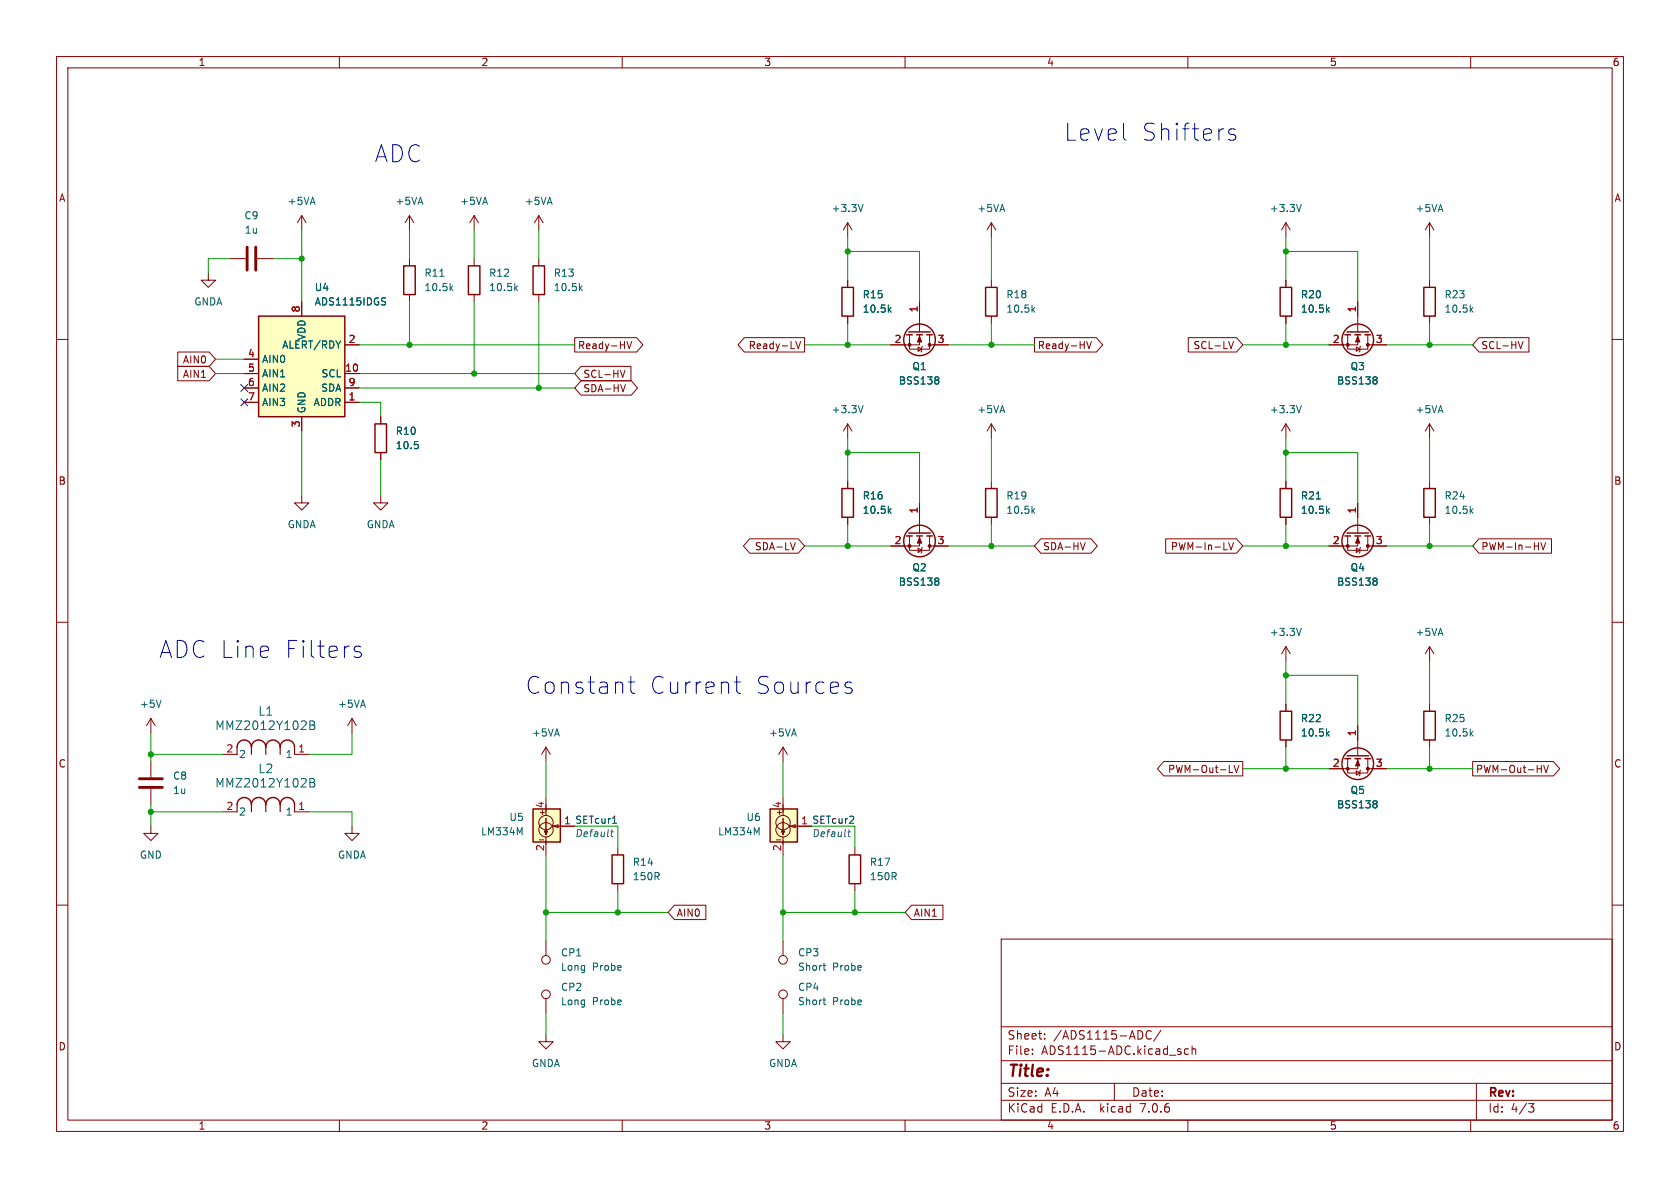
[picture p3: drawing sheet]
<svg xmlns="http://www.w3.org/2000/svg" width="297mm" height="210mm" viewBox="0 0 297 210" stroke-linecap="round" stroke-linejoin="round" font-family="sans-serif">
<g fill="none" stroke="#840000" stroke-width=".18">
<path d="M10 10h277v190h-277zM12 12h273v186h-273zM60 10v2M110 10v2M160 10v2M210 10v2M260 10v2M53.3 38.1l-.7 1.3M53.3 38.1v2.5M53.3 38.1l.8 1.3M72.4 38.1l-.8 1.3M72.4 38.1v2.5"/>
<path d="M72.4 38.1l.8 1.3M83.8 38.1l-.7 1.3M83.8 38.1v2.5M83.8 38.1l.8 1.3M95.2 38.1l-.7 1.3M95.2 38.1v2.5M95.2 38.1l.8 1.3M149.9 39.4v2.5M149.9 39.4l-.8 1.2M149.9 39.4l.7 1.2M175.3 39.4v2.5M175.3 39.4l-.8 1.2"/>
<path d="M175.3 39.4l.7 1.2M227.3 39.4v2.5M227.3 39.4l-.7 1.2M227.3 39.4l.8 1.2M252.7 39.4v2.5M252.7 39.4l-.7 1.2M252.7 39.4l.8 1.2M10 60h2M36.8 48.3v1.2h1.3l-1.3 1.3-1.2-1.3h1.2M40.6 45.7h2.8M45.5 45.7h2.8M53.3 53.3v2.6"/>
<path d="M72.4 45.7v1.3M72.4 52.1v1.2M83.8 45.7v1.3M83.8 52.1v1.2M95.2 45.7v1.3M95.2 52.1v1.2M101.6 59.7h10.9l1.2 1.3-1.2 1.2h-10.9zM131.6 59.7h10.6v2.5h-10.6l-1.1-1.2zM149.9 49.5v1.3M149.9 55.9v1.3M160.8 59.2v2.5h3.5v-2.5M162.6 59.2v1.8h-5.1"/>
<path d="M162.6 53.3v5.4M175.3 49.5v1.3M175.3 55.9v1.3M182.9 59.7h10.9l1.1 1.3-1.1 1.2h-10.9zM210.1 59.7h8.5l1.1 1.3-1.1 1.2h-8.5zM227.3 49.5v1.3M227.3 55.9v1.3M238.3 59.2v2.5h3.5v-2.5M240 59.2v1.8h-5.1M240 53.3v5.4M252.7 49.5v1.3M252.7 55.9v1.3"/>
<path d="M261.5 59.7h8.8v2.5h-8.8l-1.2-1.2zM285 60h2M31.4 62.2h5.6l1.1 1.3-1.1 1.3h-5.6zM31.4 64.8h5.6l1.1 1.2-1.1 1.3h-5.6zM43.2 71.1h2.5M43.2 66h2.5M43.2 63.5h2.5M43.2 68.6h2.5M53.3 73.7v2.5M61 61h2.5M61 71.1h2.5M61 66h2.5"/>
<path d="M61 68.6h2.5M67.3 73.7v1.2M102.7 64.8h8.8v2.5h-8.8l-1.1-1.3zM102.7 67.3h8.9l1.1 1.3-1.1 1.3h-8.9l-1.1-1.3zM110.5 65.4l-.4 1.3M110.6 68l-.5 1.3M110.8 60.4l.4 1.2 .5-1.2M140.7 60.4l.4 1.2 .4-1.2M149.9 74.9l-.8 1.3M149.9 74.9v2.6M149.9 74.9l.7 1.3M162.3 61.3l.6 .4-.6 .4z"/>
<path d="M163.1 61.2l-.2 .1v.8l-.1 .1M164.3 61h3.3M175.3 74.9v2.6M175.3 74.9l-.8 1.3M175.3 74.9l.7 1.3M192.1 60.4l.4 1.2 .5-1.2M218.1 60.4l-.5 1.2M227.3 74.9v2.6M227.3 74.9l-.7 1.3M227.3 74.9l.8 1.3M239.8 61.3l.6 .4-.6 .4zM240.5 61.2l-.1 .1v.8l-.1 .1"/>
<path d="M241.8 61h3.3M252.7 74.9v2.6M252.7 74.9l-.7 1.3M252.7 74.9l.8 1.3M269.3 60.4l-.5 1.2M53.3 87.6v1.3h1.3l-1.3 1.3-1.2-1.3h1.2M67.3 87.6v1.3h1.3l-1.3 1.3-1.3-1.3h1.3M67.3 80v1.3M132.5 95.2h8.6l1.1 1.3-1.1 1.3h-8.6l-1.1-1.3zM140.6 95.9l-.4 1.3M149.9 85.1v1.3M149.9 91.4v1.3"/>
<path d="M160.8 94.7v2.6h3.5v-2.6M162.3 96.9l.6 .4-.6 .4zM162.6 94.7v1.8h-5.1M162.6 88.9v5.3M163.1 96.8l-.2 .1v.8l-.1 .1M164.3 96.5h3.3M175.3 85.1v1.3M175.3 91.4v1.3M184 95.2h8.9l1.1 1.3-1.1 1.3h-8.9l-1.1-1.3zM191.8 95.9l-.4 1.3M206.1 95.2h12.5l1.1 1.3-1.1 1.3h-12.5zM216.4 97.2h.6"/>
<path d="M217.2 95.9l.4 1.3 .5-1.3M227.3 85.1v1.3M227.3 91.4v1.3M238.3 94.7v2.6h3.5v-2.6M239.8 96.9l.6 .4-.6 .4zM240 94.7v1.8h-5.1M240 88.9v5.3M240.5 96.8l-.1 .1v.8l-.1 .1M241.8 96.5h3.3M252.7 85.1v1.3M252.7 91.4v1.3M261.5 95.2h12.8v2.6h-12.8l-1.2-1.3z"/>
<path d="M271.3 96.5h.7M272 95.9v1.3M272.4 95.9l.4 1.3 .4-1.3M10 110h2M227.3 114.3v2.5M227.3 114.3l-.7 1.3M227.3 114.3l.8 1.3M252.7 114.3l-.7 1.3M252.7 114.3v2.5M252.7 114.3l.8 1.3M285 110h2M26.7 127l-.8 1.3"/>
<path d="M26.7 127v2.5M26.7 134.6v2.8M26.7 139.4v2.8M26.7 127l.7 1.3M39.4 133.4h2.5M52.1 133.4h2.5M62.2 127l-.7 1.3M62.2 127v2.5M62.2 127l.8 1.3M96.5 132.1v2.5M96.5 132.1l-.7 1.3M96.5 132.1l.8 1.3"/>
<path d="M138.4 132.1l-.7 1.3M138.4 132.1v2.5M138.4 132.1l.8 1.3M205.7 134.6h14v2.6h-14l-1.1-1.3zM217.3 136.6h.6M218.2 135.3l.4 1.3 .4-1.3M227.3 124.5v1.2M227.3 130.8v1.3M238.3 134.1v2.6h3.5v-2.6M239.8 136.3l.6 .4-.6 .3zM240 134.1v1.8h-5.1M240 128.3v5.3"/>
<path d="M240.5 136.1l-.1 .2v.7l-.1 .2M241.8 135.9h3.3M252.7 124.5v1.2M252.7 130.8v1.3M260.3 134.6h14.3l1.1 1.3-1.1 1.3h-14.3zM271.8 135.9h.7M272.5 135.3v1.3M272.9 135.3l.4 1.3 .4-1.3M10 160h2M26.7 146.1v1.2h1.2l-1.2 1.3-1.3-1.3h1.3M39.4 143.5h2.5M52.1 143.5h2.5"/>
<path d="M62.2 146.1v1.2h1.3l-1.3 1.3-1.2-1.3h1.2M95.4 148.5h.7M95.5 143.6h.8M95.9 143.3v.7M96.5 141v3.1M96.5 148v3.1M97.8 146.1l.9-.3v.5zM97.8 146.1h3.8M109.2 149.9v1.2M109.2 156.2v1.3M137.3 148.5h.7M137.4 143.6h.8"/>
<path d="M137.8 143.3v.7M138.4 141v3.1M138.4 148v3.1M139.7 146.1l.9-.3v.5zM139.7 146.1h3.8M151.1 149.9v1.2M151.1 156.2v1.3M285 160h2M96.5 166.4v2.5M96.5 176.5v2.6M119.2 160h5.6v2.6h-5.6l-1.1-1.3zM138.4 166.4v2.5"/>
<path d="M138.4 176.5v2.6M161.1 160h5.6v2.6h-5.6l-1.1-1.3zM177 166h108v32h-108zM60 198v2M96.5 182.9v1.3h1.3l-1.3 1.2-1.3-1.2h1.3M110 198v2M138.4 182.9v1.3h1.3l-1.3 1.2-1.2-1.2h1.2M160 198v2M177 194.5h108M177 191.5h108M177 187.5h108M177 181.5h108"/>
<path d="M182.5 186.3v.1M182.5 185.5v.1M184.7 183.6v.1M184.7 182.8v.1M197 191.5v3M203.5 182.3a.6 .6 0 0 0-.7 0 .6 .6 0 0 0-.2 .8 .56 .56 0 0 0 .3 .5 .56 .56 0 0 0 .6 0M205.2 182.1l-1.2 2M208.4 185.9l.3 .1 .1 .2-.2 .2h-.3M208.4 185.4l.3 .1M210 198v2M210.1 185.5l-.4-.1-.3 .3v.4l.1 .2h.6M210.7 185.5l.3-.1 .3 .1 .1 .9"/>
<path d="M210.7 184.9v1.5M260 198v2M261 191.5v6.5M270.2 195.1h1l-.5 .6 .4 .1 .1 .5-.3 .3h-.4"/>
<circle cx="96.5" cy="145.4" r="1.27"/>
<circle cx="96.5" cy="146.7" r="1.27"/>
<circle cx="138.4" cy="145.4" r="1.27"/>
<circle cx="138.4" cy="146.7" r="1.27"/>
<circle cx="96.5" cy="169.7" r=".76"/>
<circle cx="96.5" cy="175.8" r=".76"/>
<circle cx="138.4" cy="169.7" r=".76"/>
<circle cx="138.4" cy="175.8" r=".76"/>
</g>
<g fill="#ffffc2" stroke="#ffffc2" stroke-width=".18">
<path d="M94.2 143h4.9v5.8h-4.9z"/>
<path d="M136.1 143h4.9v5.8h-4.9z"/>
<path d="M45.7 55.9h15.3v17.8h-15.3z"/>
</g>
<g fill="none" stroke="#840000" stroke-width=".25">
<path d="M45.7 55.9h15.3v17.8h-15.3zM71.4 47h2v5.1h-2zM82.8 47h2v5.1h-2zM94.2 47h2.1v5.1h-2.1zM148.8 50.8h2.1v5.1h-2.1zM160.3 59.2h1M160.7 58.7h3.8M162.1 59.2h1M163.8 59.2h1M174.2 50.8h2.1v5.1h-2.1zM226.3 50.8h2v5.1h-2zM237.7 59.2h1.1"/>
<path d="M238.1 58.7h3.8M239.5 59.2h1M241.3 59.2h1M251.7 50.8h2v5.1h-2zM66.3 74.9h2v5.1h-2zM148.8 86.4h2.1v5h-2.1zM160.3 94.7h1M160.7 94.2h3.8M162.1 94.7h1M163.8 94.7h1M174.2 86.4h2.1v5h-2.1zM226.3 86.4h2v5h-2z"/>
<path d="M237.7 94.7h1.1M238.1 94.2h3.8M239.5 94.7h1M241.3 94.7h1M251.7 86.4h2v5h-2zM41.9 132.1a1.27 1.27 0 0 1 1.3-1.3 1.27 1.27 0 0 1 1.2 1.3 1.27 1.27 0 0 1 1.3-1.3 1.27 1.27 0 0 1 1.3 1.3 1.27 1.27 0 0 1 1.3-1.3 1.27 1.27 0 0 1 1.2 1.3 1.27 1.27 0 0 1 1.3-1.3 1.27 1.27 0 0 1 1.3 1.3M226.3 125.7h2v5.1h-2zM237.7 134.1h1.1M238.1 133.6h3.8M239.5 134.1h1M241.3 134.1h1M251.7 125.7h2v5.1h-2z"/>
<path d="M41.9 142.2a1.27 1.27 0 0 1 1.3-1.2 1.27 1.27 0 0 1 1.2 1.2 1.27 1.27 0 0 1 1.3-1.2 1.27 1.27 0 0 1 1.3 1.2 1.27 1.27 0 0 1 1.3-1.2 1.27 1.27 0 0 1 1.2 1.2 1.27 1.27 0 0 1 1.3-1.2 1.27 1.27 0 0 1 1.3 1.2M94.2 143h4.9v5.8h-4.9zM96.3 146.9h.5l-.3 .5zM96.5 144.7v2.7M108.2 151.1h2v5.1h-2zM136.1 143h4.9v5.8h-4.9zM138.2 146.9h.5l-.3 .5zM138.4 144.7v2.7M150.1 151.1h2v5.1h-2z"/>
<circle cx="162.6" cy="60.1" r="2.79"/>
<circle cx="240" cy="60.1" r="2.79"/>
<circle cx="162.6" cy="95.6" r="2.79"/>
<circle cx="240" cy="95.6" r="2.79"/>
<circle cx="240" cy="135" r="2.79"/>
</g>
<g fill="#840000" stroke="#840000" stroke-width=".18">
<path d="M240 59.4l.4 1.1h-.8z"/>
<path d="M162.6 95l.3 1h-.7z"/>
<path d="M162.6 59.4l.3 1.1h-.7z"/>
<path d="M240 95l.4 1h-.8z"/>
<path d="M240 134.4l.4 1h-.8z"/>
<circle cx="238.3" cy="61" r=".25"/>
<circle cx="241.8" cy="61" r=".25"/>
<circle cx="160.8" cy="96.5" r=".25"/>
<circle cx="164.3" cy="96.5" r=".25"/>
<circle cx="160.8" cy="61" r=".25"/>
<circle cx="164.3" cy="61" r=".25"/>
<circle cx="238.3" cy="96.5" r=".25"/>
<circle cx="241.8" cy="96.5" r=".25"/>
<circle cx="238.3" cy="135.9" r=".25"/>
<circle cx="241.8" cy="135.9" r=".25"/>
</g>
<g fill="none" stroke="#006464" stroke-width=".18">
<path d="M152.6 36.1l-.4 1.3M230.1 36.1l-.5 1.3M67.7 52.6l.5 .1M67.9 53.3l.3 .3-.3 .3M77.8 48.8h.7M79.7 50.9l.4 .5M80.1 50.5l-.5 .5M91.1 50.9l.4 .5M91.5 50.5l-.5 .5M102.6 50.9l.3 .5M102.9 50.5l-.5 .5M157.2 54.7l.3 .5"/>
<path d="M157.5 54.3l-.5 .5M182.6 54.7l.3 .5M182.9 54.3l-.5 .5M234.6 54.7l.4 .5M235 54.3l-.5 .5M260 54.7l.4 .5M260.4 54.3l-.5 .5M73.3 78h.6M73.8 78.6l.2 .2-.2 .5M152.6 71.7l-.4 1.3M165.7 66.6l.3 .3-.3 .3 .3 .2v.2l-.3 .3M230.1 71.7l-.5 1.3"/>
<path d="M243.2 66.6l.2 .3-.2 .3 .2 .2v.2l-.2 .3M157.2 90.3l.3 .4M157.5 89.9l-.5 .5M182.6 90.3l.3 .4M182.9 89.9l-.5 .5M232.7 88.2h.7M234.6 90.3l.4 .4M235 89.9l-.5 .5M260 90.3l.4 .4M260.4 89.9l-.5 .5M165.7 102.2l.3 .2-.3 .3 .3 .3v.2l-.3 .2M230.1 111.1l-.5 1.2"/>
<path d="M243.2 102.2l.2 .2-.2 .3 .2 .3v.2l-.2 .2M28.5 123.8l-.4 1.2M54.8 127.4h.5l.2 .2 .1 .3-.3 .3a.41 .41 0 0 1 .4 .3 .41 .41 0 0 1-.3 .5h-.6zM54.8 137.6h.5l.2 .1 .1 .3-.3 .3a.41 .41 0 0 1 .4 .4 .41 .41 0 0 1-.3 .4h-.6zM54.8 128.2h.5M54.8 138.3h.5M234.6 129.6l.4 .5M235 129.3l-.5 .5M260 129.6l.4 .5M260.4 129.3l-.5 .5M243.2 141.5l.2 .3-.2 .3 .2 .2v.3l-.2 .2M145.5 176.8h.5"/>
<path d="M145.5 170.7h.5M145.7 177.6h.3M145.7 171.5h.3"/>
</g>
<path d="M41.9 132.1v1.3M44.4 132.1v1.3M47 132.1v1.3M49.5 132.1v1.3M52.1 132.1v1.3M41.9 142.2v1.3M44.4 142.2v1.3M47 142.2v1.3M49.5 142.2v1.3M52.1 142.2v1.3" fill="none" stroke="#840000" stroke-width=".2"/>
<path d="M43.7 43.7v4.1M45.2 43.7v4.1M24.6 139.2h4.1M24.6 137.7h4.1" fill="none" stroke="#840000" stroke-width=".51"/>
<path d="M108.3 145.5h.7M150.1 145.5h.8M150.9 144.4v.4" fill="none" stroke="#0f0f0f" stroke-width=".18"/>
<path d="M108 147.1h.5M108.2 146.6l-.1 1.1 .2 .2M149.9 147.1h.5M150.1 146.6l-.1 1.1 .3 .2" fill="none" stroke="#484848" stroke-width=".18"/>
<path d="M218.3 22.9l-.7-.1-.3 .1-.1 .3 .1 .4 1 .3 .2 .3-.2 .4-.2 .2h-.6l-.3-.2M62.6 114.8l.2 .3 1 .3 .1 .2-.1 .5-.3 .1h-.6l-.3-.1M63.8 114.4l-.8-.2-.2 .2-.2 .2M111.5 119.6v2.5l.2 .3 .5 .2M130.2 119.6v2.5l.2 .3 .6 .2M111.1 120.6h1.1M129.8 120.6h1.2M149.5 120.7l.3-.1 .7 .1M149.5 121.4l1 .3 .2 .3-.2 .4-.3 .2h-.5" fill="none" stroke="#0000c2" stroke-width=".18"/>
<g fill="none" stroke="#009600" stroke-width=".18">
<path d="M40.6 45.7h-3.8v2.6M48.3 45.7h5M53.3 40.6v12.7M72.4 40.6v5.1M72.4 53.3v7.7M83.8 40.6v5.1M83.8 53.3v12.7M95.2 40.6v5.1M95.2 53.3v15.3M149.9 41.9v7.6M149.9 57.2v3.8M149.9 44.5h12.7v8.8"/>
<path d="M175.3 41.9v7.6M175.3 57.2v3.8M227.3 41.9v7.6M227.3 57.2v3.8M227.3 44.5h12.7v8.8M252.7 41.9v7.6M252.7 57.2v3.8M38.1 66h5.1M38.1 63.5h5.1M53.3 76.2v11.4M63.5 61h38.1M63.5 66h38.1"/>
<path d="M63.5 68.6h38.1M63.5 71.1h3.8v2.6M142.2 61h15.3M149.9 77.5v7.6M167.6 61h15.3M175.3 77.5v7.6M219.7 61h15.2M227.3 77.5v7.6M245.1 61h15.2M252.7 77.5v7.6M67.3 81.3v6.3M142.2 96.5h15.3"/>
<path d="M149.9 92.7v3.8M149.9 80h12.7v8.9M167.6 96.5h15.3M175.3 92.7v3.8M219.7 96.5h15.2M227.3 92.7v3.8M227.3 80h12.7v8.9M245.1 96.5h15.2M252.7 92.7v3.8M227.3 116.8v7.7M227.3 119.4h12.7v8.9M252.7 116.8v7.7"/>
<path d="M26.7 129.5v5.1M26.7 133.4h12.7M62.2 129.5v3.9h-7.6M96.5 134.6v6.4M138.4 134.6v6.4M219.7 135.9h15.2M227.3 132.1v3.8M245.1 135.9h15.2M252.7 132.1v3.8M26.7 142.2v3.9M26.7 143.5h12.7M54.6 143.5h7.6v2.6"/>
<path d="M96.5 151.1v15.3M101.6 146.1h7.6v3.8M109.2 157.5v3.8M138.4 151.1v15.3M143.5 146.1h7.6v3.8M151.1 157.5v3.8M96.5 179.1v3.8M96.5 161.3h21.6M138.4 161.3h21.6M138.4 179.1v3.8"/>
</g>
<path d="M42.6 70.5l1.2 1.2M42.6 68l1.2 1.2M43.8 70.5l-1.2 1.2M43.8 68l-1.2 1.2" fill="none" stroke="#000084" stroke-width=".18"/>
<g fill="#009600" stroke="#009600" stroke-width=".18">
<circle cx="149.9" cy="80" r=".46"/>
<circle cx="149.9" cy="61" r=".46"/>
<circle cx="149.9" cy="44.5" r=".46"/>
<circle cx="26.7" cy="143.5" r=".46"/>
<circle cx="26.7" cy="133.4" r=".46"/>
<circle cx="96.5" cy="161.3" r=".46"/>
<circle cx="109.2" cy="161.3" r=".46"/>
<circle cx="83.8" cy="66" r=".46"/>
<circle cx="72.4" cy="61" r=".46"/>
<circle cx="95.2" cy="68.6" r=".46"/>
<circle cx="252.7" cy="61" r=".46"/>
<circle cx="252.7" cy="96.5" r=".46"/>
<circle cx="252.7" cy="135.9" r=".46"/>
<circle cx="227.3" cy="119.4" r=".46"/>
<circle cx="227.3" cy="135.9" r=".46"/>
<circle cx="227.3" cy="61" r=".46"/>
<circle cx="175.3" cy="61" r=".46"/>
<circle cx="227.3" cy="44.5" r=".46"/>
<circle cx="227.3" cy="80" r=".46"/>
<circle cx="175.3" cy="96.5" r=".46"/>
<circle cx="227.3" cy="96.5" r=".46"/>
<circle cx="53.3" cy="45.7" r=".46"/>
<circle cx="149.9" cy="96.5" r=".46"/>
<circle cx="151.1" cy="161.3" r=".46"/>
<circle cx="138.4" cy="161.3" r=".46"/>
</g>
<g font-size="4.2" fill="#0000c2">
<text x="66" y="29">ADC</text>
<text x="188" y="25.2">Level</text>
<text x="201.5" y="25.2">Shifters</text>
<text x="27.9" y="116.6">ADC Line</text>
<text x="49.9" y="116.6">Filters</text>
<text x="92.7" y="122.9">Constant</text>
<text x="114.6" y="122.9">Current</text>
<text x="133.1" y="122.9">Sources</text>
</g>
<text font-size="2.8" fill="#840000" x="178" y="190.9">Title:</text>
<g font-size="2.1" fill="#006464">
<text x="38" y="129.3">MMZ2012Y102B</text>
<text x="45.6" y="126.7">L1</text>
<text x="45.6" y="136.9">L2</text>
<text x="38" y="139.4">MMZ2012Y102B</text>
</g>
<g font-size="2.1" fill="#840000">
<text x="178" y="184">Sheet:</text>
<text x="186.2" y="184">/ADS1115-ADC/</text>
<text x="178" y="186.7">File:</text>
<text x="184.1" y="186.7">ADS1115-ADC.kicad_sch</text>
<text x="178" y="196.9">KiCad</text>
<text x="178" y="194.1">Size:</text>
<text x="184.7" y="194.1">A4</text>
<text x="185.7" y="196.9">E.D.A.</text>
<text x="194.6" y="196.9">kicad</text>
<text x="200" y="194.1">Date:</text>
<text x="201.8" y="196.9">7.0.6</text>
<text x="263" y="194.3">Rev:</text>
<text x="263" y="196.9">Id:</text>
<text x="267.1" y="196.9">4/3</text>
</g>
<g font-size="1.8" fill="#840000">
<text x="35" y="11.9">1</text>
<text x="85" y="11.9">2</text>
<text x="135" y="11.9">3</text>
<text x="185" y="11.9">4</text>
<text x="235" y="11.9">5</text>
<text x="285" y="11.9">6</text>
<text x="10.3" y="35.9">A</text>
<text x="285.3" y="35.9">A</text>
<text x="32.2" y="64.5">AIN0</text>
<text x="102.1" y="61.9">Ready-HV</text>
<text x="132.2" y="61.9">Ready-LV</text>
<text x="183.4" y="61.9">Ready-HV</text>
<text x="210.9" y="61.9">SCL-LV</text>
<text x="261.8" y="61.9">SCL-HV</text>
<text x="32.2" y="67">AIN1</text>
<text x="103" y="67">SCL-HV</text>
<text x="103" y="69.5">SDA-HV</text>
<text x="10.3" y="85.9">B</text>
<text x="285.3" y="85.9">B</text>
<text x="133.4" y="97.5">SDA-LV</text>
<text x="184.3" y="97.5">SDA-HV</text>
<text x="206.9" y="97.5">PWM-In-LV</text>
<text x="261.8" y="97.5">PWM-In-HV</text>
<text x="10.3" y="135.9">C</text>
<text x="206.4" y="136.8">PWM-Out-LV</text>
<text x="260.8" y="136.8">PWM-Out-HV</text>
<text x="285.3" y="135.9">C</text>
<text x="119.5" y="162.2">AIN0</text>
<text x="161.4" y="162.2">AIN1</text>
<text x="10.3" y="185.9">D</text>
<text x="285.3" y="185.9">D</text>
<text x="35" y="199.9">1</text>
<text x="85" y="199.9">2</text>
<text x="135" y="199.9">3</text>
<text x="185" y="199.9">4</text>
<text x="235" y="199.9">5</text>
<text x="285" y="199.9">6</text>
</g>
<g font-size="1.8" fill="#006464">
<text x="43.1" y="39">C9</text>
<text x="43.2" y="41.5">1u</text>
<text x="50.8" y="36.4">+5VA</text>
<text x="69.8" y="36.4">+5VA</text>
<text x="81.2" y="36.4">+5VA</text>
<text x="92.7" y="36.4">+5VA</text>
<text x="146.9" y="37.7">+3.3V</text>
<text x="172.7" y="37.7">+5VA</text>
<text x="224.4" y="37.7">+3.3V</text>
<text x="250.1" y="37.7">+5VA</text>
<text x="55.5" y="51.7">U4</text>
<text x="74.9" y="49.1">R11</text>
<text x="74.9" y="51.7">10.5k</text>
<text x="86.4" y="49.1">R12</text>
<text x="86.4" y="51.7">10.5k</text>
<text x="97.8" y="49.1">R13</text>
<text x="97.8" y="51.7">10.5k</text>
<text x="152.4" y="52.9">R15</text>
<text x="177.8" y="52.9">R18</text>
<text x="229.9" y="52.9">R20</text>
<text x="255.3" y="52.9">R23</text>
<text x="34.2" y="54.2">GNDA</text>
<text x="55.5" y="54.2">ADS1115IDGS</text>
<text x="152.4" y="55.5">10.5k</text>
<text x="177.8" y="55.5">10.5k</text>
<text x="229.9" y="55.5">10.5k</text>
<text x="255.3" y="55.5">10.5k</text>
<text x="46.2" y="64.4">AIN0</text>
<text x="49.8" y="61.8">ALERT/RDY</text>
<text x="54.2" y="60.2" transform="rotate(-90 54.2 60.2)">VDD</text>
<text x="161.2" y="65.6">Q1</text>
<text x="238.7" y="65.6">Q3</text>
<text x="46.2" y="66.9">AIN1</text>
<text x="46.2" y="69.4">AIN2</text>
<text x="46.2" y="72">AIN3</text>
<text x="55.4" y="72">ADDR</text>
<text x="56.7" y="69.4">SDA</text>
<text x="56.7" y="66.9">SCL</text>
<text x="158.8" y="68.2">BSS138</text>
<text x="236.3" y="68.2">BSS138</text>
<text x="54.2" y="73.2" transform="rotate(-90 54.2 73.2)">GND</text>
<text x="69.9" y="77.1">R10</text>
<text x="146.9" y="73.3">+3.3V</text>
<text x="172.7" y="73.3">+5VA</text>
<text x="224.4" y="73.3">+3.3V</text>
<text x="250.1" y="73.3">+5VA</text>
<text x="69.9" y="79.6">10.5</text>
<text x="152.4" y="88.5">R16</text>
<text x="177.8" y="88.5">R19</text>
<text x="229.9" y="88.5">R21</text>
<text x="255.3" y="88.5">R24</text>
<text x="50.8" y="93.6">GNDA</text>
<text x="64.7" y="93.6">GNDA</text>
<text x="152.4" y="91">10.5k</text>
<text x="177.8" y="91">10.5k</text>
<text x="229.9" y="91">10.5k</text>
<text x="255.3" y="91">10.5k</text>
<text x="161.2" y="101.2">Q2</text>
<text x="238.7" y="101.2">Q4</text>
<text x="158.8" y="103.7">BSS138</text>
<text x="236.3" y="103.7">BSS138</text>
<text x="224.4" y="112.6">+3.3V</text>
<text x="250.1" y="112.6">+5VA</text>
<text x="24.6" y="125.3">+5V</text>
<text x="59.6" y="125.3">+5VA</text>
<text x="93.9" y="130.4">+5VA</text>
<text x="135.8" y="130.4">+5VA</text>
<text x="229.9" y="127.9">R22</text>
<text x="229.9" y="130.4">10.5k</text>
<text x="255.3" y="127.9">R25</text>
<text x="255.3" y="130.4">10.5k</text>
<text x="42.2" y="134.2">2</text>
<text x="50.4" y="134.2">1</text>
<text x="30.5" y="138">C8</text>
<text x="30.5" y="140.6">1u</text>
<text x="236.3" y="143.1">BSS138</text>
<text x="238.7" y="140.6">Q5</text>
<text x="42.2" y="144.4">2</text>
<text x="50.4" y="144.4">1</text>
<text x="84.9" y="147.9">LM334M</text>
<text x="90" y="145.3">U5</text>
<text x="126.8" y="147.9">LM334M</text>
<text x="131.9" y="145.3">U6</text>
<text x="24.6" y="152">GND</text>
<text x="59.6" y="152">GNDA</text>
<text x="111.8" y="155.8">150R</text>
<text x="111.8" y="153.3">R14</text>
<text x="153.7" y="155.8">150R</text>
<text x="153.7" y="153.3">R17</text>
<text x="99.1" y="169.3">CP1</text>
<text x="99.1" y="171.8">Long</text>
<text x="104.7" y="171.8">Probe</text>
<text x="141" y="169.3">CP3</text>
<text x="141" y="171.8">Short</text>
<text x="147.2" y="171.8">Probe</text>
<text x="99.1" y="175.4">CP2</text>
<text x="99.1" y="177.9">Long</text>
<text x="104.7" y="177.9">Probe</text>
<text x="141" y="175.4">CP4</text>
<text x="141" y="177.9">Short</text>
<text x="147.2" y="177.9">Probe</text>
<text x="93.9" y="188.8">GNDA</text>
<text x="135.8" y="188.8">GNDA</text>
</g>
<g font-size="1.8" fill="#a90000">
<text x="53.1" y="55.3" transform="rotate(-90 53.1 55.3)">8</text>
<text x="162.3" y="55.3" transform="rotate(-90 162.3 55.3)">1</text>
<text x="239.8" y="55.3" transform="rotate(-90 239.8 55.3)">1</text>
<text x="43.7" y="63.2">4</text>
<text x="43.7" y="65.8">5</text>
<text x="60.9" y="65.8">10</text>
<text x="61.5" y="60.7">2</text>
<text x="158" y="60.7">2</text>
<text x="165.7" y="60.7">3</text>
<text x="235.5" y="60.7">2</text>
<text x="243.1" y="60.7">3</text>
<text x="43.7" y="68.3">6</text>
<text x="43.7" y="70.9">7</text>
<text x="61.5" y="70.9">1</text>
<text x="61.5" y="68.3">9</text>
<text x="53.1" y="75.6" transform="rotate(-90 53.1 75.6)">3</text>
<text x="162.3" y="90.9" transform="rotate(-90 162.3 90.9)">1</text>
<text x="239.8" y="90.9" transform="rotate(-90 239.8 90.9)">1</text>
<text x="158" y="96.3">2</text>
<text x="165.7" y="96.3">3</text>
<text x="235.5" y="96.3">2</text>
<text x="243.1" y="96.3">3</text>
<text x="239.8" y="130.2" transform="rotate(-90 239.8 130.2)">1</text>
<text x="39.9" y="133.1">2</text>
<text x="52.6" y="133.1">1</text>
<text x="235.5" y="135.6">2</text>
<text x="243.1" y="135.6">3</text>
<text x="39.9" y="143.3">2</text>
<text x="52.6" y="143.3">1</text>
<text x="96.3" y="142.9" transform="rotate(-90 96.3 142.9)">4</text>
<text x="138.2" y="142.9" transform="rotate(-90 138.2 142.9)">4</text>
<text x="96.3" y="150.6" transform="rotate(-90 96.3 150.6)">2</text>
<text x="138.2" y="150.6" transform="rotate(-90 138.2 150.6)">2</text>
</g>
<g font-size="1.8" fill="#0f0f0f">
<text x="99.6" y="145.8">1 SETcur1</text>
<text x="141.5" y="145.8">1 SETcur2</text>
</g>
<g font-size="1.8" fill="#484848">
<text x="101.6" y="148.2">Default</text>
<text x="143.5" y="148.2">Default</text>
</g>
</svg>
